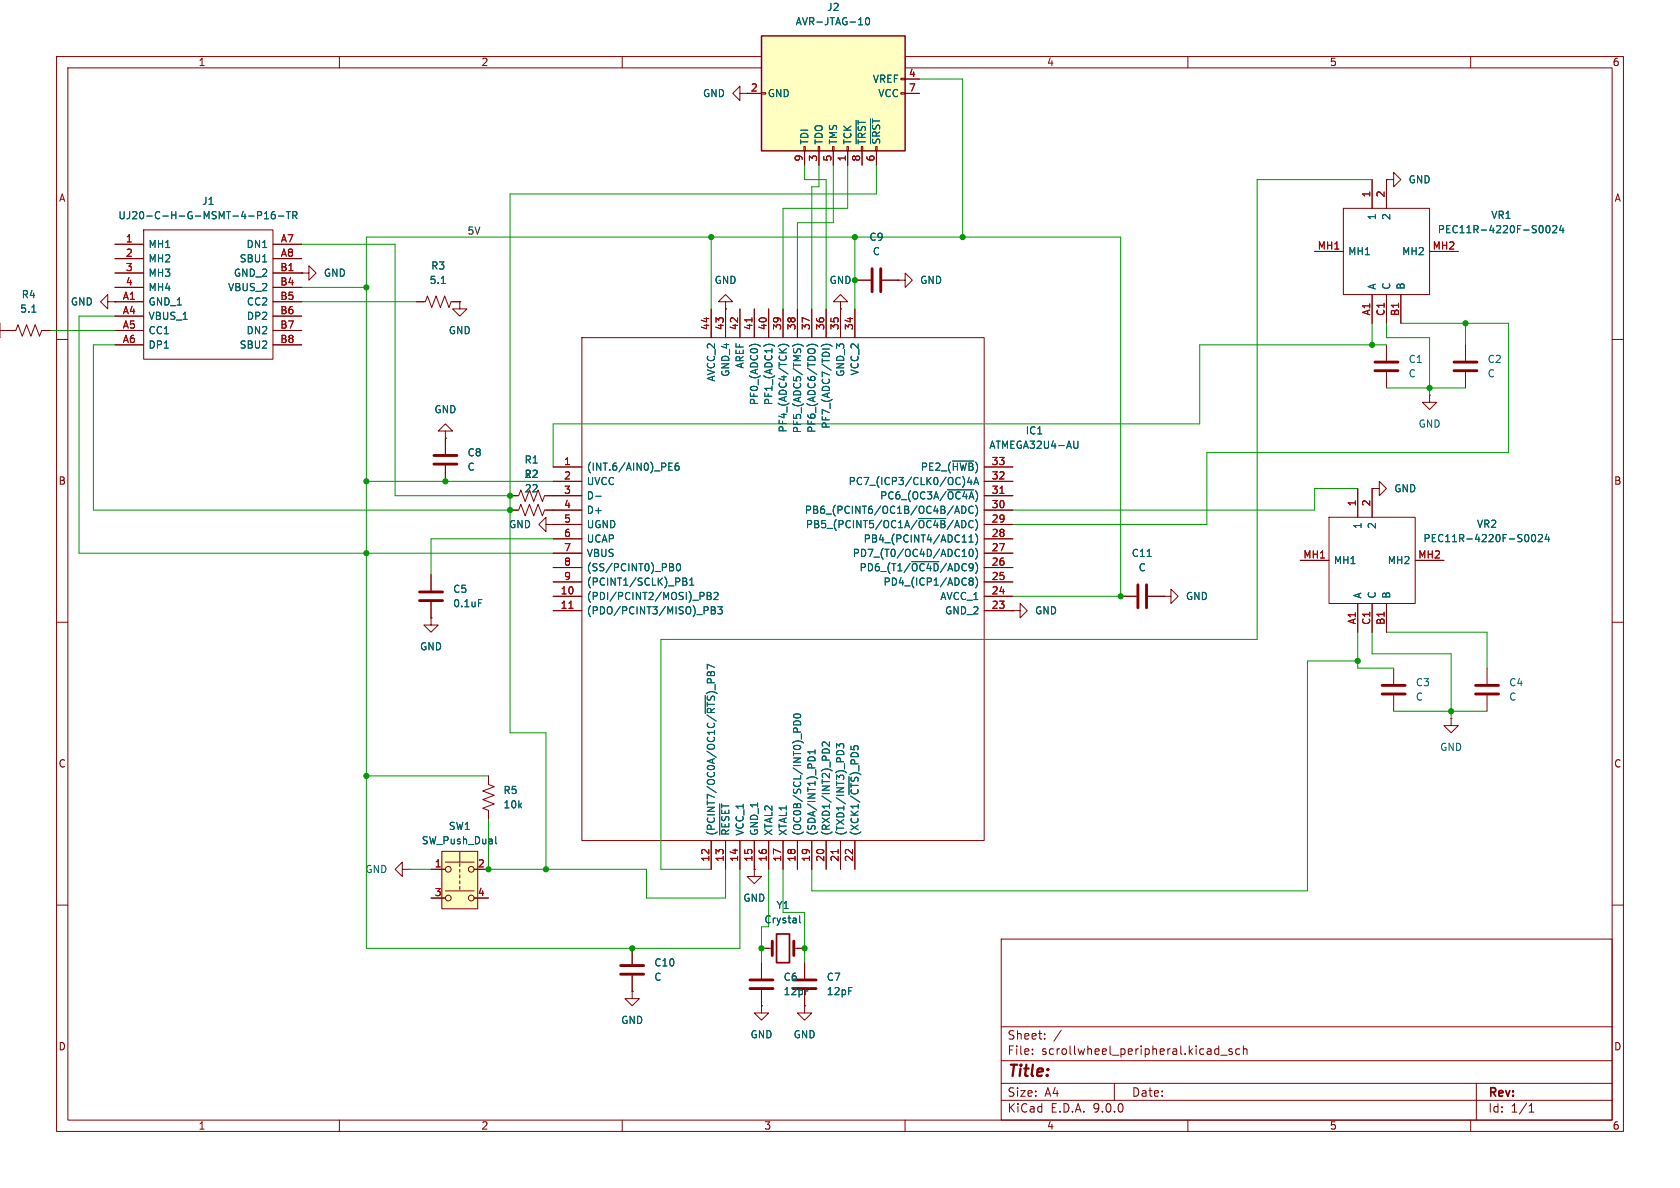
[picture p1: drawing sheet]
<svg xmlns="http://www.w3.org/2000/svg" width="297mm" height="210mm" viewBox="0 0 297 210" stroke-linecap="round" stroke-linejoin="round" font-family="sans-serif">
<g fill="none" stroke="#840000" stroke-width=".18">
<path d="M10 10h277v190h-277zM12 12h273v186h-273zM60 10v2M110 10v2M160 10v2M210 10v2M260 10v2M10 60h2M285 60h2M10 110h2M285 110h2M10 160h2"/>
<path d="M177 166h108v32h-108zM285 160h2M60 198v2M110 198v2M160 198v2M177 194.5h108M177 191.5h108M177 187.5h108M177 181.5h108M182.5 186.3v.1M182.5 185.5v.1M184.7 183.6v.1"/>
<path d="M184.7 182.8v.1M187.6 182.1l-1.3 2M197 191.5v3M210 198v2M215.3 185.4l.2 .1M215.5 184.9v1.5M215.5 186.3l-.2 .1M215.8 186.5h1.2M217.8 185.5l-.3-.1-.3 .2 .1 .2 .5 .2v.3h-.6M219.2 185.5l-.5-.1-.2 .3v.4l.1 .2h.6M219.8 185.5l.2-.1 .4 .1 .1 .9M219.8 184.9v1.5"/>
<path d="M260 198v2M261 191.5v6.5M270.3 196.6h.9M270.3 195.5l.4-.4v1.5"/>
</g>
<path d="M78.1 150.5h6.4v10.2h-6.4z" fill="#ffffc2"/>
<g fill="none" stroke="#840000" stroke-width=".18">
<path d="M130.8 16.5v-1.3l-1.3 1.3 1.3 1.3v-1.3h1.3M237.5 36.8h15.2v15.3h-15.2zM242.6 31.8v5M245.1 31.8h1.3v-1.3l1.2 1.3-1.2 1.2v-1.2M245.1 31.8h.1M245.1 31.8v5M1.3 58.4h1.5l.4-1 .7 2 .8-2 .8 2 .7-2 .8 2 .4-1h1.5M20.3 58.4h5.1M20.3 43.2h5.1M20.3 45.7h5.1M20.3 48.3h5.1M20.3 50.8h5.1"/>
<path d="M20.3 53.3h5.1M20.3 55.9h5.1M25.4 40.6h22.9v22.9h-22.9zM48.3 58.4h5M48.3 43.2h5M48.3 45.7h5M48.3 48.3h5M48.3 50.8h5M48.3 53.3h5M48.3 55.9h5M53.3 48.3h1.3v-1.3l1.3 1.3-1.3 1.2v-1.2M53.3 48.3h.1"/>
<path d="M81.3 53.3v1.3h1.2l-1.2 1.3-1.3-1.3h1.3M81.3 53.3h.1M232.4 44.5h5.1M242.6 52.1v5.1M245.1 52.1v5.1M247.6 52.1v5.1M252.7 44.5h5.1M20.3 61h5.1M48.3 61h5M78.7 76.2h1.3l-1.3-1.3-1.2 1.3h1.2v1.3M78.7 77.5h.1M78.7 77.5v2.8"/>
<path d="M245.1 61v2.8M245.1 65.8v2.8M252.7 69.9v1.2h1.3l-1.3 1.3-1.2-1.3h1.2M252.7 69.9h.1M259.1 61v2.8M259.1 65.8v2.8M78.7 82.3v2.8M90.2 90.2h1.5l.4-1 .7 2 .8-2 .8 2 .7-2 .8 2 .4-1h1.5M90.2 87.6h1.5l.4-1 .7 2 .8-2 .8 2 .7-2 .8 2 .4-1h1.5M229.9 99.1h5M234.9 91.4h15.3v15.3h-15.3zM240 86.4v5"/>
<path d="M242.6 86.4h1.2v-1.3l1.3 1.3-1.3 1.2v-1.2M242.6 86.4h.1M242.6 86.4v5M250.2 99.1h5.1M179.1 108h1.2v-1.3l1.3 1.3-1.3 1.2v-1.2M179.1 108h.1M198.1 105.4h2.8M202.9 105.4h2.8M205.7 105.4h1.3v-1.3l1.3 1.3-1.3 1.3v-1.3M205.7 105.4h.1M240 106.7v5.1M242.6 106.7v5.1"/>
<path d="M245.1 106.7v5.1M246.4 118.1v2.8M262.9 118.1v2.8M246.4 122.9v2.8M256.5 127v1.3h1.3l-1.3 1.2-1.2-1.2h1.2M256.5 127h.1M262.9 122.9v2.8M76.2 153.7h2.5M76.2 158.8h2.5M78.1 150.5h6.4v10.2h-6.4zM78.7 152.4h5.1M78.7 157.5h5.1"/>
<path d="M81.3 150.6v1.8M81.3 152.7v.5M81.3 153.7v.5M81.3 154.7v.5M81.3 155.7v.5M81.3 156.7v.5M83.8 153.7h2.6M83.8 158.8h2.6M111.8 167.6v2.8M111.8 172.5v2.8"/>
<circle cx="79.2" cy="153.7" r=".51"/>
<circle cx="79.2" cy="158.8" r=".51"/>
<circle cx="83.3" cy="153.7" r=".51"/>
<circle cx="83.3" cy="158.8" r=".51"/>
</g>
<g fill="none" stroke="#006464" stroke-width=".18">
<path d="M45.5 38.1l.6-.1 .2-.2-.1-.3-.7-.1v1.3M46.7 38.7h.8M46.7 37.8l.4-.4v1.3M48.6 37.4l-.4 .1a.86 .86 0 0 0 0 1.2l.4-.1 .1-.5-.3-.2-.3 .1-.1 .1M49.2 38.2h1M50.6 37.4h.7M51 37.4v1.3M51.8 38.1l.6-.1 .1-.2-.1-.3-.6-.1v1.3M52.1 38.1l.4 .6M276 39.8l-.3 .9h.8M5.6 55.2h.7M273.4 40l.2-.1a.68 .68 0 0 1 .4 .6 .68 .68 0 0 1-.4 .6l-.2-.1-.1-.3z"/>
<path d="M274.5 40l.5-.1 .2 .3-.8 .9h.8M276.3 40.3v.8M202.8 98.4h.7M270.9 94.6l.2-.1a.68 .68 0 0 1 .4 .6 .68 .68 0 0 1-.4 .7l-.2-.2-.1-.3zM272 94.6l.4-.1 .3 .4-.8 .9h.8M273.5 94.4l-.3 .9h.8M273.8 94.9v.9M87.6 147.9v1.1l.2 .2"/>
</g>
<g fill="none" stroke="#840000" stroke-width=".51">
<path d="M243.1 64h4M243.1 65.5h4M257 64h4.1M257 65.5h4.1M76.7 80.5h4.1M76.7 82h4.1M201.2 103.4v4M202.7 103.4v4M244.3 121.2h4.1M244.3 122.7h4.1M260.9 121.2h4M260.9 122.7h4"/>
<path d="M109.7 170.7h4.1M109.7 172.2h4.1"/>
</g>
<path d="M134.6 6.4h25.4v20.3h-25.4z" fill="#ffffc2"/>
<g fill="none" stroke="#840000" stroke-width=".18">
<path d="M132.1 16.5h2.5M134.6 16.4h.8v.2h-.8zM159.3 13.8h.7v.3h-.7zM159.3 16.4h.7v.2h-.7zM160 14h2.6M160 16.5h2.6M142.1 25.9h.3v.8h-.3zM142.2 26.7v2.5M144.7 25.9h.2v.8h-.2zM144.8 26.7v2.5M147.2 25.9h.2v.8h-.2zM147.3 26.7v2.5"/>
<path d="M149.7 25.9h.3v.8h-.3zM149.9 26.7v2.5M152.3 25.9h.2v.8h-.2zM152.4 26.7v2.5M154.8 25.9h.3v.8h-.3zM154.9 26.7v2.5M242.6 31.8v5M245.1 31.8h.1M245.1 31.8v5M-.1 57.2l.1 1.2M1.3 58.4h-1.3l-.1 1.2M1.3 58.4h.1"/>
<path d="M1.3 58.4h1.2M7.6 58.4h1.3M19 53.3v-1.2l-1.2 1.2 1.2 1.3v-1.3h1.3M20.3 53.3h.1M20.3 53.3h5.1M20.3 43.2h5.1M20.3 45.7h5.1M20.3 48.3h5.1M20.3 50.8h5.1M20.3 55.9h5.1M20.3 58.4h5.1M48.3 53.3h5"/>
<path d="M48.3 43.2h5M48.3 45.7h5M48.3 48.3h5M48.3 50.8h5M48.3 55.9h5M48.3 58.4h5M53.3 48.3h.1M73.7 53.3h1.5l.4-1 .7 2.1 .8-2.1 .8 2.1 .7-2.1 .8 2.1 .4-1.1h1.5M81.3 53.3h.1M102.9 59.7h71.1v88.9h-71.1zM125.7 54.6v5.1M128.3 53.3h1.2l-1.2-1.2-1.3 1.2h1.3v1.3"/>
<path d="M128.3 54.6h.1M128.3 54.6v5.1M130.8 54.6v5.1M133.3 54.6v5.1M135.9 54.6v5.1M138.4 54.6v5.1M141 54.6v5.1M143.5 54.6v5.1M146 54.6v5.1M148.6 53.3h1.3l-1.3-1.2-1.3 1.2h1.3v1.3M148.6 54.6h.1M148.6 54.6v5.1"/>
<path d="M151.1 54.6v5.1M151.1 49.5h2.8M156 49.5h2.7M158.7 49.5h1.3v-1.2l1.3 1.2-1.3 1.3v-1.3M158.7 49.5h.1M232.4 44.5h5.1M242.6 52.1v5.1M245.1 52.1v5.1M247.6 52.1v5.1M252.7 44.5h5.1M20.3 61h5.1M48.3 61h5"/>
<path d="M78.7 77.5h.1M78.7 77.5v2.8M78.7 82.3v2.8M90.2 87.6h1.2M90.2 90.2h1.2M96.5 92.7v-1.3l-1.3 1.3 1.3 1.3v-1.3h1.3M96.5 87.6h6.4M96.5 90.2h6.4M97.8 92.7h.1M97.8 82.6h5.1M97.8 85.1h5.1M97.8 92.7h5.1"/>
<path d="M97.8 95.3h5.1M97.8 97.8h5.1M174 82.6h5.1M174 85.1h5.1M174 87.6h5.1M174 90.2h5.1M174 92.7h5.1M174 95.3h5.1M174 97.8h5.1M229.9 99.1h5M240 86.4v5M242.6 86.4h.1"/>
<path d="M242.6 86.4v5M250.2 99.1h5.1M76.2 109.2v1.3h1.3l-1.3 1.3-1.3-1.3h1.3M76.2 109.2h.1M76.2 101.6v2.8M76.2 106.4v2.8M97.8 100.3h5.1M97.8 102.9h5.1M97.8 105.4h5.1M97.8 108h5.1M174 100.3h5.1M174 102.9h5.1"/>
<path d="M174 105.4h5.1M174 108h5.1M179.1 108h.1M198.1 105.4h2.8M202.9 105.4h2.8M205.7 105.4h.1M240 106.7v5.1M242.6 106.7v5.1M245.1 106.7v5.1M86.4 137.2v1.5l1 .4-2.1 .7 2.1 .8-2.1 .8 2.1 .7-2.1 .8 1.1 .4v1.5M71.1 153.7v-1.3l-1.3 1.3 1.3 1.2v-1.2h1.3M72.4 153.7h.1"/>
<path d="M76.2 153.7h2.5M76.2 158.8h2.5M83.8 153.7h2.6M83.8 158.8h2.6M125.7 148.6v5.1M128.3 148.6v5.1M130.8 148.6v5.1M133.3 153.7v1.2h1.3l-1.3 1.3-1.2-1.3h1.2M133.3 153.7h.1M133.3 148.6v5.1M135.9 148.6v5.1M138.4 148.6v5.1"/>
<path d="M141 148.6v5.1M143.5 148.6v5.1M146 148.6v5.1M148.6 148.6v5.1M151.1 148.6v5.1M111.8 175.3v1.2h1.2l-1.2 1.3-1.3-1.3h1.3M111.8 175.3h.1M111.8 167.6v2.8M111.8 172.5v2.8M134.6 177.8v1.3h1.3l-1.3 1.2-1.3-1.2h1.3M134.6 177.8h.1M134.6 167.6h1.9"/>
<path d="M134.6 170.2v2.8M134.6 175v2.8M140.3 167.6h1.9M142.2 177.8v1.3h1.3l-1.3 1.2-1.2-1.2h1.2M142.2 177.8h.1M142.2 170.2v2.8M142.2 175v2.8"/>
</g>
<path d="M134.6 6.4h25.4v20.3h-25.4z" fill="none" stroke="#840000" stroke-width=".25"/>
<g fill="none" stroke="#006464" stroke-width=".18">
<path d="M151.8 4.4h.7M153.1 3.2l.2-.1a.68 .68 0 0 1 .4 .7 .68 .68 0 0 1-.4 .6l-.2-.1-.1-.4zM45.5 38.1l.6-.1 .2-.2-.1-.3-.7-.1v1.3M46.7 38.7h.8M46.7 37.8l.4-.4v1.3M48.6 37.4l-.4 .1a.86 .86 0 0 0 0 1.2l.4-.1 .1-.5-.3-.2-.3 .1-.1 .1M49.2 38.2h1M50.6 37.4h.7M51 37.4v1.3M51.8 38.1l.6-.1 .1-.2-.1-.3-.6-.1v1.3M52.1 38.1l.4 .6M151.4 21.3v4.1"/>
<path d="M153.9 21v4.4M276 39.8l-.3 .9h.8M5.6 55.2h.7M78 50.1h.7M273.4 40l.2-.1a.68 .68 0 0 1 .4 .6 .68 .68 0 0 1-.4 .6l-.2-.1-.1-.3zM274.5 40l.5-.1 .2 .3-.8 .9h.8M276.3 40.3v.8M132.5 61.2a1.49 1.49 0 0 1 1.9 0M135.1 61.2a1.49 1.49 0 0 1 1.8 0M137.6 61.2a1.47 1.47 0 0 1 1.9 0M137.7 61.6l.8 .8M139 61.6l-.7 .6"/>
<path d="M140.1 61.2a1.46 1.46 0 0 1 1.9 0M140.3 61.6v.5M140.9 61.9l.3-.3 .3 .3M142.6 61.2a1.46 1.46 0 0 1 2 0M142.9 61.8a.9 .9 0 0 1 1.1 0M145.2 61.2a1.46 1.46 0 0 1 1.9 0M145.4 61.7h1.2M190.6 78l-.1 1.1-.2 .1h-.3M105.3 87.7h1M118.2 82.5h.5M118.2 83.1h.7M118.2 81.9h.7"/>
<path d="M118.8 99.6l.2 .3-.2 .3 .2 .2 .1 .3-.2 .2h-.5M119.7 99.8l.2-.2a.68 .68 0 0 1 .4 .7 .68 .68 0 0 1-.4 .6l-.2-.1-.1-.4zM119.9 81.9h-.3a.86 .86 0 0 0 0 1.2l.4-.1 .1-.4-.3-.3h-.2l-.3 .3M161.2 99.3h4.8M162.4 91.7h4.8M167.5 86.6h4.7M168.4 81.5h3.8M168.9 90.4h.6M169.2 89.5l.4 1.2M170 89.5a.64 .64 0 0 1 .8 .6 .64 .64 0 0 1-.8 .6zM170.1 98.4h.7M170.2 84.3a1.49 1.49 0 0 1 0 1.8"/>
<path d="M170.3 97.3l.2-.2v1.3M171.3 94.9l.4-.3v1.2M171.3 95.8h.7M171.4 84.3l-.3 .9h.8M171.4 97.2l.2-.1a.68 .68 0 0 1 .5 .6 .68 .68 0 0 1-.5 .7l-.2-.2-.1-.3zM171.7 84.8v.9M171.7 92l.3 .1M172 89.6a.6 .6 0 0 0-.8 .4 .6 .6 0 0 0 .6 .7l.2-.1M172 93.2l-.3 .1M172.2 85.7l.4-1.3 .4 1.3M172.3 85.3h.6M172.5 91.8a1.46 1.46 0 0 1 0 2"/>
<path d="M172.5 94.4a1.46 1.46 0 0 1 0 1.9M172.5 96.9a1.46 1.46 0 0 1 0 2M172.5 89.4a1.47 1.47 0 0 1 0 1.8M202.8 98.4h.7M270.9 94.6l.2-.1a.68 .68 0 0 1 .4 .6 .68 .68 0 0 1-.4 .7l-.2-.2-.1-.3zM272 94.6l.4-.1 .3 .4-.8 .9h.8M273.5 94.4l-.3 .9h.8M273.8 94.9v.9M84.6 106h.6M120.7 102.2l.6 .1 .1 .2-.3 .3M120.7 102.8h.4M121.1 102.8l.4 .2-.1 .3-.7 .1"/>
<path d="M121.9 103.4h.8M121.9 102.5l.4-.3v1.2M124.4 104.8l.1 .2-.1 .3M125 104.7h.4l.3 .3-.3 .3 .3 .1v.3l-.2 .3h-.5zM125 105.3h.4M125.7 107.3h.5l.2 .2-.2 .4 .2 .1 .1 .3-.3 .2h-.5zM125.7 107.9h.5M126.2 104.8l.5-.1 .3 .4-.8 .9h.8M126.3 118l-1.3-.6v.9M126.9 107.3h.8l-.4 .4 .3 .2v.5l-.2 .1-.5-.1M171.3 102.4l.3-.2h.3l.1 .3-.2 .2M171.3 102.5l.3 .2"/>
<path d="M171.6 102.7h.2M171.6 102.7l-.3 .3M171.8 102.7l.2 .3-.1 .4h-.3l-.3-.2M172.5 102.1a1.47 1.47 0 0 1 0 1.8M124.7 122.9v3.2M140.3 126.4a.75 .75 0 0 1 1.2 .2 .72 .72 0 0 1-1.2-.1zM140.5 127.5a.66 .66 0 0 1 .7 0 .66 .66 0 0 1 .3 .6h-1.2zM142.9 134l.5-.2 .6 .2M144.1 132.5v.8M144.1 132.9h-1.3l.4 .4M145.4 132.8a.68 .68 0 0 1 .6-.4 .68 .68 0 0 1 .6 .4M146.6 131.2v.7l-.9-.7-.3 .2 .1 .5"/>
<path d="M147.9 132.2v-.7l.5 .4 .1-.4h.5l.2 .2-.2 .5M148 132.9l.4-.2 .7 .2M150.1 137.3v3.2M87.6 147.9v1.1l.2 .2M127.2 142.1v5.5M141.4 161.9v1.1l.1 .1"/>
</g>
<path d="M132.9 56.2v.7M176.8 87.2h.7M100.6 107.5h.7M148.2 150.2v.7" fill="none" stroke="#a90000" stroke-width=".18"/>
<path d="M154.2 47.5v4.1M155.7 47.5v4.1M74.2 104.6h4M74.2 106.2h4M132.6 173.2h4.1M132.6 174.8h4.1M136.5 166.4v2.5M140.2 173.2h4.1M140.2 174.8h4.1M140.3 166.4v2.5" fill="none" stroke="#840000" stroke-width=".51"/>
<path d="M137.3 165.1h2.3v5.1h-2.3z" fill="none" stroke="#840000" stroke-width=".3"/>
<g fill="none" stroke="#009600" stroke-width=".18">
<path d="M162.6 14h7.6v27.9M142.2 29.2v2.6h3.8v22.8M144.8 29.2v3.8h-1.3v21.6M147.3 29.2v10.2h-6.3v15.2M149.9 29.2v7.6h-11.5v17.8M154.9 29.2v5.1h-64.7v95.2h6.3v24.2M242.6 31.8h-20.4v81.2h-105.4v40.7h8.9M8.9 58.4h11.4M20.3 55.9h-6.3v41.9h83.8M53.3 43.2h16.5v44.4h20.4M53.3 53.3h20.4M53.3 50.8h11.5"/>
<path d="M125.7 41.9v12.7M151.1 41.9v12.7M242.6 57.2v3.8M245.1 57.2v2.5h7.6v10.2M247.6 57.2h19.1v22.8h-53.3v12.7h-34.3M259.1 57.2v3.8M20.3 61h-3.8v29.2h73.7M245.1 61h-33v13.9h-114.3v7.7M245.1 68.6h14M64.8 85.1h33M97.8 95.3h-21.6v6.3M240 86.4h-7.6v3.8h-53.3"/>
<path d="M179.1 105.4h19v-63.5h-133.3v125.7h66v-13.9M240 116.8h-8.9v40.7h-87.6v-3.8M240 111.8v6.3h6.4M242.6 111.8v3.8h13.9v11.4M245.1 111.8h17.8v6.3M64.8 137.2h21.6M246.4 125.7h16.5M72.4 153.7h3.8M86.4 144.8v8.9h27.9v5.1h14v-5.1M135.9 153.7v10.1M138.4 153.7v7.6h3.8v8.9M134.6 163.8v6.4"/>
</g>
<g fill="#009600" stroke="#009600" stroke-width=".18">
<circle cx="242.6" cy="61" r=".46"/>
<circle cx="252.7" cy="68.6" r=".46"/>
<circle cx="259.1" cy="57.2" r=".46"/>
<circle cx="64.8" cy="137.2" r=".46"/>
<circle cx="64.8" cy="97.8" r=".46"/>
<circle cx="90.2" cy="90.2" r=".46"/>
<circle cx="90.2" cy="87.6" r=".46"/>
<circle cx="86.4" cy="153.7" r=".46"/>
<circle cx="96.5" cy="153.7" r=".46"/>
<circle cx="142.2" cy="167.6" r=".46"/>
<circle cx="111.8" cy="167.6" r=".46"/>
<circle cx="134.6" cy="167.6" r=".46"/>
<circle cx="151.1" cy="49.5" r=".46"/>
<circle cx="151.1" cy="41.9" r=".46"/>
<circle cx="170.2" cy="41.9" r=".46"/>
<circle cx="125.7" cy="41.9" r=".46"/>
<circle cx="240" cy="116.8" r=".46"/>
<circle cx="198.1" cy="105.4" r=".46"/>
<circle cx="256.5" cy="125.7" r=".46"/>
<circle cx="64.8" cy="85.1" r=".46"/>
<circle cx="78.7" cy="85.1" r=".46"/>
<circle cx="64.8" cy="50.8" r=".46"/>
</g>
<text font-size="2.8" fill="#840000" x="178" y="190.9">Title:</text>
<g font-size="2.1" fill="#840000">
<text x="178" y="184">Sheet:</text>
<text x="178" y="186.7">File:</text>
<text x="184.1" y="186.7">scrollwheel_peripheral.kicad_sch</text>
<text x="178" y="196.9">KiCad</text>
<text x="178" y="194.1">Size:</text>
<text x="184.7" y="194.1">A4</text>
<text x="185.7" y="196.9">E.D.A.</text>
<text x="193.3" y="196.9">9.0.0</text>
<text x="200" y="194.1">Date:</text>
<text x="263" y="194.3">Rev:</text>
<text x="263" y="196.9">Id:</text>
<text x="267.1" y="196.9">1/1</text>
</g>
<g font-size="1.8" fill="#006464">
<text x="140.6" y="4.7">AVR-JTAG-10</text>
<text x="146.1" y="2.1">J2</text>
<text x="124.2" y="17.4">GND</text>
<text x="135.6" y="17.4">GND</text>
<text x="154.2" y="14.8">VREF</text>
<text x="155.2" y="17.4">VCC</text>
<text x="143.1" y="25.7" transform="rotate(-90 143.1 25.7)">TDI</text>
<text x="145.6" y="25.7" transform="rotate(-90 145.6 25.7)">TDO</text>
<text x="148.2" y="25.7" transform="rotate(-90 148.2 25.7)">TMS</text>
<text x="150.7" y="25.7" transform="rotate(-90 150.7 25.7)">TCK</text>
<text x="153.3" y="25.7" transform="rotate(-90 153.3 25.7)">~{TRST}</text>
<text x="155.8" y="25.7" transform="rotate(-90 155.8 25.7)">~{SRST}</text>
<text x="248.9" y="32.6">GND</text>
<text x="20.8" y="39">UJ20-C-H-G-MSMT-4-P16-TR</text>
<text x="35.6" y="36.4">J1</text>
<text x="243.4" y="39" transform="rotate(-90 243.4 39)">1</text>
<text x="246" y="39" transform="rotate(-90 246 39)">2</text>
<text x="254.1" y="41.4">PEC11R-4220F-S0024</text>
<text x="263.5" y="38.9">VR1</text>
<text x="26.2" y="44">MH1</text>
<text x="26.2" y="46.6">MH2</text>
<text x="42.3" y="46.6">SBU1</text>
<text x="43.5" y="44">DN1</text>
<text x="76.1" y="47.9">R3</text>
<text x="153.6" y="42.8">C9</text>
<text x="154.2" y="45.3">C</text>
<text x="238.3" y="45.3">MH1</text>
<text x="247.8" y="45.3">MH2</text>
<text x="3.7" y="52.9">R4</text>
<text x="26.2" y="49.1">MH3</text>
<text x="26.2" y="51.7">MH4</text>
<text x="40.2" y="51.7">VBUS_2</text>
<text x="41.2" y="49.1">GND_2</text>
<text x="57.2" y="49.1">GND</text>
<text x="75.9" y="50.4">5.1</text>
<text x="126.2" y="50.4">GND</text>
<text x="146.6" y="50.4">GND</text>
<text x="162.6" y="50.4">GND</text>
<text x="243.4" y="51.3" transform="rotate(-90 243.4 51.3)">A</text>
<text x="246" y="51.3" transform="rotate(-90 246 51.3)">C</text>
<text x="248.5" y="51.3" transform="rotate(-90 248.5 51.3)">B</text>
<text x="3.5" y="55.5">5.1</text>
<text x="12.4" y="54.2">GND</text>
<text x="26.2" y="54.2">GND_1</text>
<text x="26.2" y="56.7">VBUS_1</text>
<text x="26.2" y="59.3">CC1</text>
<text x="43.5" y="59.3">DN2</text>
<text x="43.5" y="54.2">CC2</text>
<text x="43.5" y="56.7">DP2</text>
<text x="79.2" y="59.3">GND</text>
<text x="26.2" y="61.8">DP1</text>
<text x="42.3" y="61.8">SBU2</text>
<text x="131.7" y="65.3" transform="rotate(-90 131.7 65.3)">AREF</text>
<text x="248.9" y="64.4">C1</text>
<text x="262.9" y="64.4">C2</text>
<text x="126.6" y="67.5" transform="rotate(-90 126.6 67.5)">AVCC_2</text>
<text x="129.1" y="66.7" transform="rotate(-90 129.1 66.7)">GND_4</text>
<text x="134.2" y="71.7" transform="rotate(-90 134.2 71.7)">PF0_(ADC0)</text>
<text x="136.8" y="71.7" transform="rotate(-90 136.8 71.7)">PF1_(ADC1)</text>
<text x="149.5" y="66.7" transform="rotate(-90 149.5 66.7)">GND_3</text>
<text x="152" y="66.5" transform="rotate(-90 152 66.5)">VCC_2</text>
<text x="248.9" y="66.9">C</text>
<text x="262.9" y="66.9">C</text>
<text x="76.7" y="73.3">GND</text>
<text x="139.3" y="76.6" transform="rotate(-90 139.3 76.6)">PF4_(ADC4/TCK)</text>
<text x="141.8" y="76.7" transform="rotate(-90 141.8 76.7)">PF5_(ADC5/TMS)</text>
<text x="144.4" y="76.6" transform="rotate(-90 144.4 76.6)">PF6_(ADC6/TDO)</text>
<text x="146.9" y="75.9" transform="rotate(-90 146.9 75.9)">PF7_(ADC7/TDI)</text>
<text x="181.2" y="77">IC1</text>
<text x="250.7" y="75.8">GND</text>
<text x="82.6" y="80.9">C8</text>
<text x="82.6" y="83.4">C</text>
<text x="92.6" y="82.1">R1</text>
<text x="103.6" y="83.4">(INT.6/AIN0)_PE6</text>
<text x="162.7" y="83.4">PE2_(~{HWB})</text>
<text x="174.8" y="79.5">ATMEGA32U4-AU</text>
<text x="92.7" y="87.2">22</text>
<text x="92.7" y="84.7">22</text>
<text x="103.6" y="86">UVCC</text>
<text x="103.6" y="88.5">D-</text>
<text x="149.9" y="86">PC7_(ICP3/CLK0/OC)4A</text>
<text x="155.5" y="88.5">PC6_(OC3A/~{OC4A})</text>
<text x="246.4" y="87.2">GND</text>
<text x="89.9" y="93.6">GND</text>
<text x="103.6" y="91">D+</text>
<text x="103.6" y="93.6">UGND</text>
<text x="142.2" y="91">PB6_(PCINT6/OC1B/OC4B/ADC)</text>
<text x="142.4" y="93.6">PB5_(PCINT5/OC1A/~{OC4B}/ADC)</text>
<text x="240.9" y="93.6" transform="rotate(-90 240.9 93.6)">1</text>
<text x="243.4" y="93.6" transform="rotate(-90 243.4 93.6)">2</text>
<text x="261" y="93.5">VR2</text>
<text x="103.6" y="96.1">UCAP</text>
<text x="103.6" y="98.7">VBUS</text>
<text x="103.6" y="101.2">(SS/PCINT0)_PB0</text>
<text x="150.6" y="98.7">PD7_(T0/OC4D/ADC10)</text>
<text x="151.9" y="101.2">PD6_(T1/~{OC4D}/ADC9)</text>
<text x="152.6" y="96.1">PB4_(PCINT4/ADC11)</text>
<text x="200" y="98.7">C11</text>
<text x="201.2" y="101.2">C</text>
<text x="235.7" y="99.9">MH1</text>
<text x="245.2" y="99.9">MH2</text>
<text x="251.5" y="96">PEC11R-4220F-S0024</text>
<text x="80" y="105">C5</text>
<text x="80" y="107.5">0.1uF</text>
<text x="103.6" y="103.7">(PCINT1/SCLK)_PB1</text>
<text x="103.6" y="106.3">(PDI/PCINT2/MOSI)_PB2</text>
<text x="156.1" y="103.7">PD4_(ICP1/ADC8)</text>
<text x="166.1" y="106.3">AVCC_1</text>
<text x="209.6" y="106.3">GND</text>
<text x="240.9" y="105.9" transform="rotate(-90 240.9 105.9)">A</text>
<text x="243.4" y="105.9" transform="rotate(-90 243.4 105.9)">C</text>
<text x="246" y="105.9" transform="rotate(-90 246 105.9)">B</text>
<text x="103.6" y="108.8">(PDO/PCINT3/MISO)_PB3</text>
<text x="167" y="108.8">GND_2</text>
<text x="182.9" y="108.8">GND</text>
<text x="74.2" y="115.2">GND</text>
<text x="250.2" y="121.5">C3</text>
<text x="250.2" y="124.1">C</text>
<text x="266.7" y="121.5">C4</text>
<text x="266.7" y="124.1">C</text>
<text x="254.5" y="132.9">GND</text>
<text x="88.9" y="140.6">R5</text>
<text x="88.9" y="143.1">10k</text>
<text x="74.5" y="149.5">SW_Push_Dual</text>
<text x="79.2" y="146.9">SW1</text>
<text x="126.6" y="147.8" transform="rotate(-90 126.6 147.8)">(PCINT7/OC0A/OC1C/~{RTS})_PB7</text>
<text x="129.1" y="147.8" transform="rotate(-90 129.1 147.8)">~{RESET}</text>
<text x="131.7" y="147.8" transform="rotate(-90 131.7 147.8)">VCC_1</text>
<text x="134.2" y="147.8" transform="rotate(-90 134.2 147.8)">GND_1</text>
<text x="136.8" y="147.8" transform="rotate(-90 136.8 147.8)">XTAL2</text>
<text x="139.3" y="147.8" transform="rotate(-90 139.3 147.8)">XTAL1</text>
<text x="141.8" y="147.8" transform="rotate(-90 141.8 147.8)">(OC0B/SCL/INT0)_PD0</text>
<text x="144.4" y="147.8" transform="rotate(-90 144.4 147.8)">(SDA/INT1)_PD1</text>
<text x="146.9" y="147.8" transform="rotate(-90 146.9 147.8)">(RXD1/INT2)_PD2</text>
<text x="149.5" y="147.8" transform="rotate(-90 149.5 147.8)">(TXD1/INT3)_PD3</text>
<text x="152" y="147.8" transform="rotate(-90 152 147.8)">(XCK1/~{CTS})_PD5</text>
<text x="64.5" y="154.5">GND</text>
<text x="131.3" y="159.6">GND</text>
<text x="137.2" y="160.9">Y1</text>
<text x="135" y="163.4">Crystal</text>
<text x="115.6" y="171">C10</text>
<text x="115.6" y="173.6">C</text>
<text x="138.4" y="173.6">C6</text>
<text x="146.1" y="173.6">C7</text>
<text x="138.4" y="176.1">12pF</text>
<text x="146.1" y="176.1">12pF</text>
<text x="109.7" y="181.2">GND</text>
<text x="132.6" y="183.7">GND</text>
<text x="140.2" y="183.7">GND</text>
</g>
<g font-size="1.8" fill="#840000">
<text x="35" y="11.9">1</text>
<text x="85" y="11.9">2</text>
<text x="135" y="11.9">3</text>
<text x="185" y="11.9">4</text>
<text x="235" y="11.9">5</text>
<text x="285" y="11.9">6</text>
<text x="10.3" y="35.9">A</text>
<text x="285.3" y="35.9">A</text>
<text x="10.3" y="85.9">B</text>
<text x="285.3" y="85.9">B</text>
<text x="10.3" y="135.9">C</text>
<text x="285.3" y="135.9">C</text>
<text x="10.3" y="185.9">D</text>
<text x="285.3" y="185.9">D</text>
<text x="35" y="199.9">1</text>
<text x="85" y="199.9">2</text>
<text x="135" y="199.9">3</text>
<text x="185" y="199.9">4</text>
<text x="235" y="199.9">5</text>
<text x="285" y="199.9">6</text>
</g>
<g font-size="1.8" fill="#a90000">
<text x="132.6" y="16.3">2</text>
<text x="160.6" y="13.7">4</text>
<text x="160.6" y="16.3">7</text>
<text x="142" y="28.6" transform="rotate(-90 142 28.6)">9</text>
<text x="144.5" y="28.6" transform="rotate(-90 144.5 28.6)">3</text>
<text x="147.1" y="28.6" transform="rotate(-90 147.1 28.6)">5</text>
<text x="149.6" y="28.6" transform="rotate(-90 149.6 28.6)">1</text>
<text x="152.1" y="28.6" transform="rotate(-90 152.1 28.6)">8</text>
<text x="154.7" y="28.6" transform="rotate(-90 154.7 28.6)">6</text>
<text x="242.3" y="35" transform="rotate(-90 242.3 35)">1</text>
<text x="244.9" y="35" transform="rotate(-90 244.9 35)">2</text>
<text x="22.2" y="42.9">1</text>
<text x="22.2" y="45.5">2</text>
<text x="49.5" y="42.9">A7</text>
<text x="49.5" y="45.5">A8</text>
<text x="232.9" y="44.2">MH1</text>
<text x="253.2" y="44.2">MH2</text>
<text x="21.6" y="53.1">A1</text>
<text x="22.2" y="48">3</text>
<text x="22.2" y="50.5">4</text>
<text x="49.5" y="48">B1</text>
<text x="49.5" y="50.5">B4</text>
<text x="49.5" y="53.1">B5</text>
<text x="21.6" y="55.6">A4</text>
<text x="21.6" y="58.2">A5</text>
<text x="49.5" y="55.6">B6</text>
<text x="49.5" y="58.2">B7</text>
<text x="125.5" y="58.5" transform="rotate(-90 125.5 58.5)">44</text>
<text x="128" y="58.5" transform="rotate(-90 128 58.5)">43</text>
<text x="130.6" y="58.5" transform="rotate(-90 130.6 58.5)">42</text>
<text x="133.1" y="58.5" transform="rotate(-90 133.1 58.5)">41</text>
<text x="135.6" y="58.5" transform="rotate(-90 135.6 58.5)">40</text>
<text x="138.2" y="58.5" transform="rotate(-90 138.2 58.5)">39</text>
<text x="140.7" y="58.5" transform="rotate(-90 140.7 58.5)">38</text>
<text x="143.3" y="58.5" transform="rotate(-90 143.3 58.5)">37</text>
<text x="145.8" y="58.5" transform="rotate(-90 145.8 58.5)">36</text>
<text x="148.3" y="58.5" transform="rotate(-90 148.3 58.5)">35</text>
<text x="150.9" y="58.5" transform="rotate(-90 150.9 58.5)">34</text>
<text x="242.3" y="55.9" transform="rotate(-90 242.3 55.9)">A1</text>
<text x="244.9" y="56" transform="rotate(-90 244.9 56)">C1</text>
<text x="247.4" y="56" transform="rotate(-90 247.4 56)">B1</text>
<text x="21.6" y="60.7">A6</text>
<text x="49.5" y="60.7">B8</text>
<text x="99.6" y="82.3">1</text>
<text x="175.2" y="82.3">33</text>
<text x="99.6" y="84.8">2</text>
<text x="99.6" y="87.4">3</text>
<text x="99.6" y="89.9">4</text>
<text x="175.2" y="84.8">32</text>
<text x="175.2" y="87.4">31</text>
<text x="175.2" y="89.9">30</text>
<text x="239.8" y="89.6" transform="rotate(-90 239.8 89.6)">1</text>
<text x="242.3" y="89.6" transform="rotate(-90 242.3 89.6)">2</text>
<text x="99.6" y="92.5">5</text>
<text x="99.6" y="95">6</text>
<text x="175.2" y="92.5">29</text>
<text x="175.2" y="95">28</text>
<text x="99.6" y="97.5">7</text>
<text x="99.6" y="100.1">8</text>
<text x="175.2" y="97.5">27</text>
<text x="175.2" y="100.1">26</text>
<text x="230.3" y="98.8">MH1</text>
<text x="250.6" y="98.8">MH2</text>
<text x="99" y="105.2">10</text>
<text x="99" y="107.7">11</text>
<text x="99.6" y="102.6">9</text>
<text x="175.2" y="102.6">25</text>
<text x="175.2" y="105.2">24</text>
<text x="175.2" y="107.7">23</text>
<text x="239.8" y="110.5" transform="rotate(-90 239.8 110.5)">A1</text>
<text x="242.3" y="110.6" transform="rotate(-90 242.3 110.6)">C1</text>
<text x="244.9" y="110.6" transform="rotate(-90 244.9 110.6)">B1</text>
<text x="76.8" y="153.4">1</text>
<text x="84.4" y="153.4">2</text>
<text x="125.5" y="152.4" transform="rotate(-90 125.5 152.4)">12</text>
<text x="128" y="152.4" transform="rotate(-90 128 152.4)">13</text>
<text x="130.6" y="152.4" transform="rotate(-90 130.6 152.4)">14</text>
<text x="133.1" y="152.4" transform="rotate(-90 133.1 152.4)">15</text>
<text x="135.6" y="152.4" transform="rotate(-90 135.6 152.4)">16</text>
<text x="138.2" y="152.4" transform="rotate(-90 138.2 152.4)">17</text>
<text x="140.7" y="152.4" transform="rotate(-90 140.7 152.4)">18</text>
<text x="143.3" y="152.4" transform="rotate(-90 143.3 152.4)">19</text>
<text x="145.8" y="152.4" transform="rotate(-90 145.8 152.4)">20</text>
<text x="148.3" y="152.4" transform="rotate(-90 148.3 152.4)">21</text>
<text x="150.9" y="152.4" transform="rotate(-90 150.9 152.4)">22</text>
<text x="76.8" y="158.5">3</text>
<text x="84.4" y="158.5">4</text>
</g>
<text font-size="1.8" fill="#0f0f0f" x="82.5" y="41.6">5V</text>
</svg>
